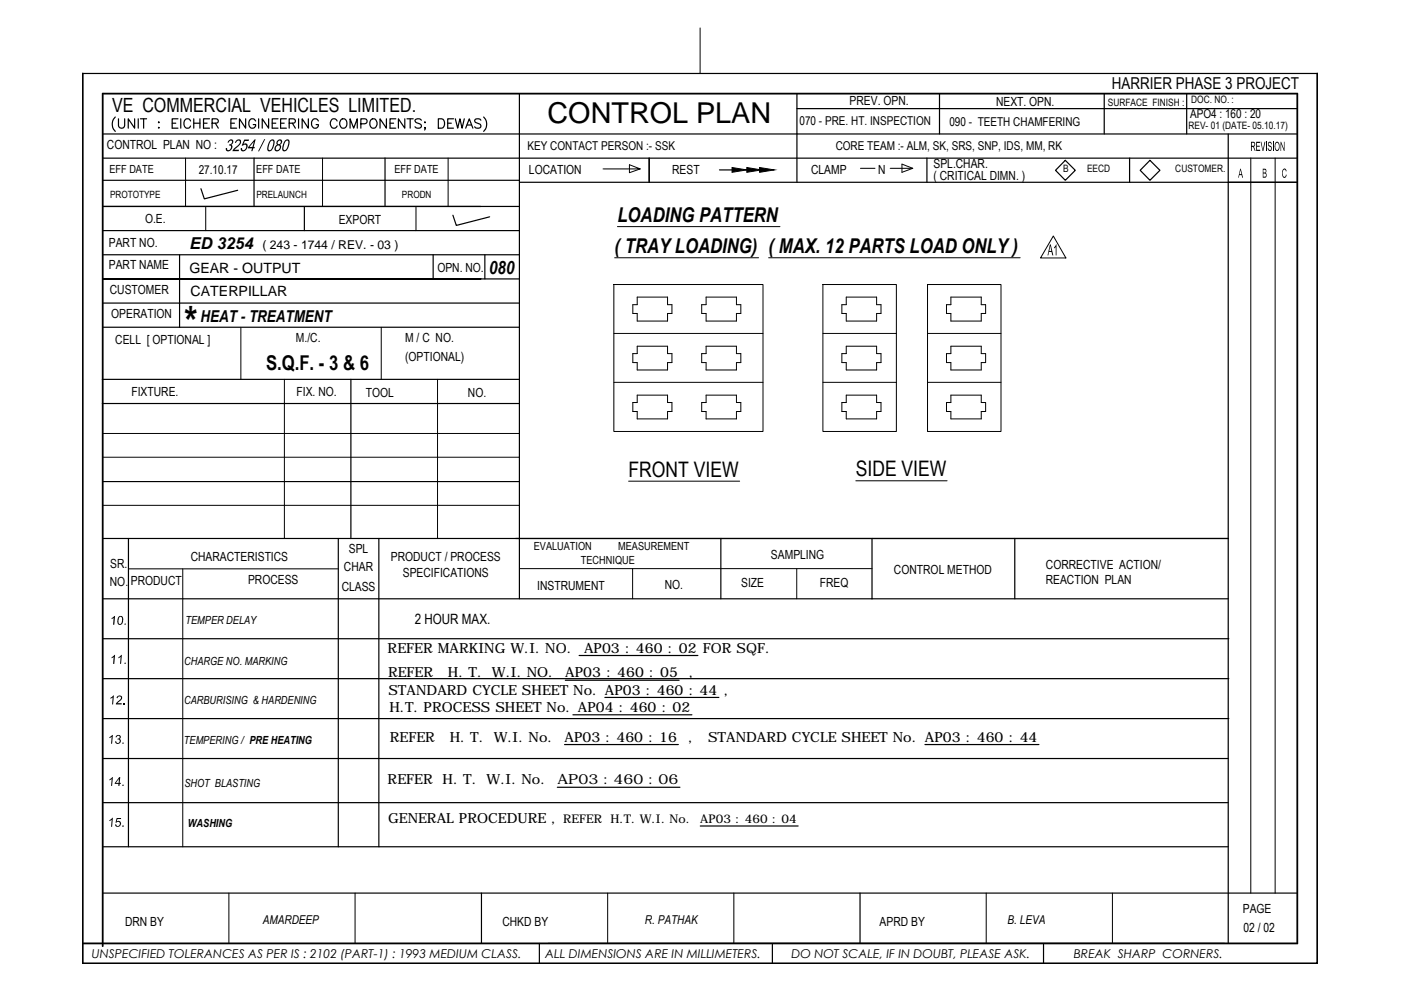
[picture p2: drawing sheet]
<svg xmlns="http://www.w3.org/2000/svg" width="297mm" height="210mm" viewBox="0 0 297 210" stroke-linecap="round" stroke-linejoin="round" font-family="sans-serif">
<!-- layer: TEXT -->
<g fill="#000">
<path d="M266.3 30.1h.8v.2h-.6v.6h.6v.2h-.6v.7h.7v.2h-.9zM267.3 30.1h.1l.4 1.7 .3-1.7h.2l-.4 1.9h-.2zM268.4 30.1h.2v1.9h-.2zM268.9 30.2l.3-.1a.45 .45 0 0 1 .4 .5h-.1l-.2-.3h-.2l-.1 .1a.32 .32 0 0 0 0 .4 .32 .32 0 0 0 .3 .1l.3 .3v.6l-.6 .2-.2-.4v-.2h.1a.34 .34 0 0 0 .3 .4 .34 .34 0 0 0 .4-.4 .34 .34 0 0 0-.4-.3l-.3-.2zM269.9 30.1h.1v1.9h-.1zM271.5 30.1h.1l.6 1.5v-1.5h.1v1.9h-.1l-.6-1.5v1.5h-.1zM272 35.9a.44 .44 0 0 1 .6-.1 .44 .44 0 0 1 .2 .5l-.2 .1-.2-.5-.3 .2-.1 .3v.8a.32 .32 0 0 0 .5 .3 .32 .32 0 0 0 .1-.5l.2 .1-.2 .4a.52 .52 0 0 1-.6 0 .52 .52 0 0 1-.2-.6v-.6z"/>
<path d="M262.9 35.8h.2l.4 1.9h-.1l-.2-.6h-.4l-.1 .6h-.2zM263 36l-.2 .9h.4z"/>
<path d="M265.2 30.1l.8 .1v.7a.2 .2 0 0 0-.2 .2 .2 .2 0 0 0 .2 .2l.2 .7h-.2l-.3-.8h-.3v.8h-.2zM265.4 30.3v.6h.4l.2-.5z"/>
<path d="M267.7 35.8h.6l.2 .2-.1 .7 .2 .5-.3 .5h-.6zM267.9 36v.6h.2a.3 .3 0 0 0 .3-.3 .3 .3 0 0 0-.3-.3zM267.9 36.8v.7h.4l.1-.2-.1-.5z"/>
<path d="M270.4 30.3l.2-.2h.3l.3 .4 .1 .9-.4 .6a.74 .74 0 0 1-.7-1.1zM270.7 30.3l-.3 .4v.6l.3 .5h.2l.2-.3 .1-.7-.2-.4z"/>
</g>
<!-- layer: 0 -->
<g fill="none" stroke="#000" stroke-width=".25">
<path d="M21.8 38.2h88.3M53.9 33.5v10.3M81.6 33.5v10.3M137.6 33.5v5.2M169 28.4v10.3M196.5 33.5v5.2M260.4 38.7h14.7M21.8 48.9h88.3M21.8 43.8h88.3M21.8 54h88.3M38.1 54v15.4M42.6 40l.7 2.2 7.1-1.9"/>
<path d="M64.5 43.8v5.1M91.8 54v5.1M102 59.1h-80.2h88.3M102.8 54v5.1M21.8 69.4h88.3M21.8 64.3h88.3M21.7 85.6h88.4M21.8 114.2h238.6M21.8 127h238.6M21.8 135.4h238.7M122.8 139h25.2M21.8 152.4h238.7"/>
<path d="M21.8 143.9h238.7M119.7 157.9h24.1M119.9 144.2h24.1M121.5 151.6h25.2M128.2 147.9h24.2M196.1 157.9h24.2M21.8 160.8h238.6M21.8 170.2h238.6M21.8 179.5h238.6M118.2 166.9h26M148.5 175.1h20.7M21.8 189.4h253.3"/>
<path d="M102.1 189.4v10.6M182.3 189.4v10.6"/>
</g>
<!-- layer: FORMATE -->
<g fill="none" stroke="#000" stroke-width=".25">
<path d="M17.5 15.6h261.8M110.1 19.9v107.1M169 19.9v8.5M199.2 19.9v8.5M234.1 19.9v8.5M251.6 19.9v8.5M21.8 28.4h253.3M21.8 33.5h88.3M110.3 38.7h164.8M110.3 33.5h164.8M152.5 36h3.3M169 23h106.1"/>
<path d="M225.9 34l2.1 2.1-2.1 2.1-2.1-2.1zM239.5 33.5v5.2M243.8 34l2.1 2.1-2.1 2.1-2.1-2.1zM260.4 28.4v171.6M21.7 80.4h88.4M74.4 80.4v33.8M27.2 114.2v65.3M71.7 114.2v65.3M80.3 114.2v65.3M152.8 114.2v12.8M184.9 114.2v12.8M215.2 114.2v12.8"/>
<path d="M114.4 200v4.3M116.2 200h143.5M163.8 200v4.3M221.2 200v4.3"/>
</g>
<!-- layer: TEXT -->
<path d="M127.9 35.8h7.8l-2.3-.9v1.7l2.3-.8M182.4 35.7h3.1M188.7 35.7h4.8M191.2 34.8l2.3 .9-2.3 .8z" fill="none" stroke="#000" stroke-width=".21"/>
<!-- layer: Dim -->
<g fill="none" stroke="#000" stroke-width=".21">
<path d="M148.4 5.9v9.7M39.3 33.5v10.3M68.4 33.5v10.3M95 33.5v10.3M265.2 33.5v155.9M270.4 33.5v155.9M130.3 54.7h30.5M130.9 48h34.5M163 54.7h53.3M51.1 69.4v11M80.8 69.4v11M130.1 60.3h31.7v31.2h-31.7z"/>
<path d="M130.1 70.7h31.7M135.1 63h6.4v1.6h1v1.9h-1v1.6h-6.4v-1.6h-.9v-1.9h.9zM135.1 73.4h6.4v1.6h1v1.9h-1v1.5h-6.4v-1.5h-.9v-1.9h.9zM149.7 63h6.4v1.6h1v1.9h-1v1.6h-6.4v-1.6h-.9v-1.9h.9zM149.7 73.4h6.4v1.6h1v1.9h-1v1.5h-6.4v-1.5h-.9v-1.9h.9zM174.5 60.3h15.5v31.2h-15.5zM174.5 70.7h15.5M179.4 63h6.5v1.6h.9v1.9h-.9v1.6h-6.5v-1.6h-.9v-1.9h.9zM179.4 73.4h6.5v1.6h.9v1.9h-.9v1.5h-6.5v-1.5h-.9v-1.9h.9zM196.7 60.3h15.5v31.2h-15.5zM196.7 70.7h15.5M201.6 63h6.4v1.6h1v1.9h-1v1.6h-6.4v-1.6h-.9v-1.9h.9z"/>
<path d="M201.6 73.4h6.4v1.6h1v1.9h-1v1.5h-6.4v-1.5h-.9v-1.9h.9zM21.8 91.9h88.3M21.8 96.9h88.3M60.3 80.4v33.8M92.8 80.4v33.8M130.1 81.1h31.7M135.1 83.8h6.4v1.5h1v1.9h-1v1.6h-6.4v-1.6h-.9v-1.9h.9zM149.7 83.8h6.4v1.5h1v1.9h-1v1.6h-6.4v-1.6h-.9v-1.9h.9zM174.5 81.1h15.5M179.4 83.8h6.5v1.5h.9v1.9h-.9v1.6h-6.5v-1.6h-.9v-1.9h.9zM196.7 81.1h15.5M201.6 83.8h6.4v1.5h1v1.9h-1v1.6h-6.4v-1.6h-.9v-1.9h.9z"/>
<path d="M21.8 102.1h88.3M21.8 107.1h88.3M21.8 114.2h88.3M133.3 102h23.5M181.5 101.9h19.3M27.2 120.6h44.5M38.7 120.6v58.9M110.1 120.6h74.8M134.1 120.6v6.4M168.9 120.6v6.4M48.5 189.4v10.6M75.3 189.4v10.6"/>
<path d="M128.8 189.4v10.6M155.6 189.4v10.6M209.1 189.4v10.6M235.9 189.4v10.6"/>
</g>
<!-- layer: FORMATE -->
<path d="M17.5 15.6v188.7h261.8v-188.7M17.5 200h257.6v-180.1h-253.3v180.7" fill="none" stroke="#000" stroke-width=".38"/>
<path d="M155.2 35.5l3.1 .5-3.1 .5zM158.3 35.5l3.1 .5-3.1 .5zM161.1 35.5l3.1 .5-3.1 .5z" fill="#000" stroke="#000" stroke-width=".21"/>
<!-- layer: TEXT2 -->
<g fill="none" stroke="#000" stroke-width=".25">
<path d="M24.4 24.8a2.12 2.12 0 0 0 0 3.1M25.1 25.2v1.4a.67 .67 0 0 0 .7 .6 .67 .67 0 0 0 .6-.6v-1.4M28.5 25.2v2l-1.3-2v2M29.3 25.2v2M29.8 25.2h1.3M30.5 25.2v2M33.6 26h.2zM33.6 27.1h.2zM36.5 26.1h.8M37.7 25.2h-1.2v2h1.2M38.3 25.2v2M40.4 25.7a.72 .72 0 0 0-.8-.5 .72 .72 0 0 0-.6 .8 .88 .88 0 0 0 .2 .9 .88 .88 0 0 0 .9 .2l.3-.4"/>
<path d="M41.1 26.1h1.3M41.1 25.2v2M42.4 25.2v2M43.2 26.1h.7M44.4 25.2h-1.2v2h1.2M45 26.1l1.1-.1 .2-.4-.2-.3-1.1-.1v2M45.6 26.1l.7 1.1M49 26.1h.7M50.2 25.2h-1.2v2h1.2M52.1 25.2v2l-1.3-2v2M54.2 25.7a.74 .74 0 0 0-.8-.5 .74 .74 0 0 0-.6 .8 .88 .88 0 0 0 .2 .9 .88 .88 0 0 0 .9 .2l.3-.4v-.3h-.5M54.8 25.2v2"/>
<path d="M57 25.2v2l-1.4-2v2M57.7 26.1h.8M58.9 25.2h-1.2v2h1.2M59.5 26.1h.8M60.7 25.2h-1.2v2h1.2M61.3 26.1l1.2-.1 .1-.4-.1-.3-1.2-.1v2M62 26.1l.6 1.1M63.3 25.2v2M65.4 25.2v2l-1.3-2v2M67.5 25.7a.74 .74 0 0 0-.9-.5 .74 .74 0 0 0-.5 .8 .83 .83 0 0 0 .2 1 .83 .83 0 0 0 1.1-.1l.1-.5h-.5M71.5 25.7a.74 .74 0 0 0-.9-.5 .74 .74 0 0 0-.6 .8v.4a.74 .74 0 0 0 .6 .8 .74 .74 0 0 0 .9-.5M72.4 25.3a.96 .96 0 0 1 1.1 .4 .96 .96 0 0 1-.1 1.2 .75 .75 0 0 1-.9 .3 .75 .75 0 0 1-.5-.8v-.4z"/>
<path d="M74.2 27.2v-2l.8 2 .7-2v2M76.5 26.2h.9l.4-.3a.53 .53 0 0 0-.4-.7h-.9v2M78.6 25.5a.75 .75 0 0 1 .8-.3 .75 .75 0 0 1 .5 .8v.4a.76 .76 0 0 1-.7 .8 .76 .76 0 0 1-.8-.8zM81.9 25.2v2l-1.3-2v2M82.7 26.1h.8M83.9 25.2h-1.2v2h1.2M85.8 25.2v2l-1.3-2v2M86.3 25.2h1.3M87 25.2v2M89.3 25.5a.77 .77 0 0 0-1.3 .2l.2 .3 .8 .2a.48 .48 0 0 1 .3 .7 .87 .87 0 0 1-1.3 0M90 26h.2zM90.2 27.1h-.2h.2l-.2 .5"/>
<path d="M92.9 25.2h.7a1.08 1.08 0 0 1 .7 1 1.08 1.08 0 0 1-.7 1h-.7zM94.9 26.1h.8M96.2 25.2h-1.3v2h1.3M96.5 25.2l.5 2 .5-2 .5 2 .4-2M98.7 27.2l.8-2 .8 2M99 26.5h1M102 25.5a.73 .73 0 0 0-.8-.3 .73 .73 0 0 0-.6 .5l.2 .3 .8 .2a.47 .47 0 0 1 .4 .4 .47 .47 0 0 1-.2 .5 .91 .91 0 0 1-1.2-.2M102.5 24.8a2.12 2.12 0 0 1 0 3.1M96 45.6l.7 2.2 7.1-1.8"/>
</g>
<!-- layer: 0 -->
<g fill="#000">
<path d="M48.5 29.8l.4-.3 .4 .1 .2 .2-.2 .7a.24 .24 0 0 0-.2 .2 .24 .24 0 0 0 .1 .2v.7l-.5 .4-.5 .1-.3-.2v-.4l.2-.1a.41 .41 0 0 0 .5 .5 .41 .41 0 0 0 .4-.5 .34 .34 0 0 0-.1-.5 .34 .34 0 0 0-.4 0l.1-.3h.3l.2-.3a.33 .33 0 0 0-.2-.5 .33 .33 0 0 0-.4 .3v.2l-.3-.1zM50 29.8l.5-.3h.3l.3 .3v.5l-.2 .4-1.2 1 1 .1-.1 .2h-1.4l.3-.5 .9-.6 .5-.7a.41 .41 0 0 0-.5-.4 .41 .41 0 0 0-.3 .5h-.3zM51.8 29.6h1l-.1 .3h-.8l-.3 .7 .3-.2 .4 .1 .2 .6-.3 .7-.5 .3-.5-.1-.2-.5 .3-.1v.1a.43 .43 0 0 0 .5 .3 .43 .43 0 0 0 .4-.5v-.5l-.1-.1-.9 .2zM56 29.5h.2l-1.3 2.6h-.2zM23.7 131l.7-.4-.2 1.9h-.2l.1-1.5-.5 .3zM26.4 132.2h.3l-.1 .3h-.2zM23.2 156.3l.7-.5-.1 1.9h-.2l.1-1.5-.5 .3zM23.4 147.9l.7-.5-.1 2h-.2l.1-1.5-.5 .3zM23.7 139.3l.7-.4-.2 1.9h-.2l.1-1.5-.5 .3zM24.6 156.1l.3-.3 .5 .1 .2 .4-.3 .4a.58 .58 0 0 1 0 .9 .58 .58 0 0 1-.9-.4h.3a.36 .36 0 0 0 .4 .3 .36 .36 0 0 0 .3-.4 .36 .36 0 0 0-.5-.3v-.2l.4-.1v-.3a.31 .31 0 0 0-.3-.2 .31 .31 0 0 0-.3 .3h-.2zM25.1 139.3l.7-.4-.1 1.9h-.2l.1-1.5-.5 .3zM24.8 147.7l.5-.3 .5 .3v.6l-.9 .8h.9v.3h-1.2l.1-.5 .9-.7a.35 .35 0 0 0-.2-.6 .35 .35 0 0 0-.5 .4h-.2z"/>
<path d="M26 157.4h.2v.3h-.3zM26.2 149.1h.2v.3h-.2zM26.4 140.5h.3l-.1 .3h-.2zM23.2 165.2l.7-.4-.1 1.8h-.2l.1-1.4-.4 .2h-.1zM23.2 173.9l.7-.5-.1 1.9h-.2l.1-1.5-.5 .3zM24.7 173.4h1v.3h-.8l-.2 .5 .3-.2 .4 .1 .3 .6-.4 .6h-.6l-.2-.2-.1-.3h.3l.1 .3h.3l.2-.1 .1-.4a.39 .39 0 0 0-.3-.4 .39 .39 0 0 0-.4 .2h-.2zM26 166.4h.2v.2h-.3zM26 175h.2v.3h-.3z"/>
<path d="M54 29.5h.2l-.4 1.7h.2l-.1 .3h-.2l-.2 .5h-.2l.1-.5h-.9l.1-.3zM53.8 30.1l-.9 1.1h.6z"/>
<path d="M57.2 29.9l.3-.3 .4-.1 .3 .3v.6l-.4 1.3-.4 .3-.4 .1-.3-.2v-.6zM57.5 29.8l-.3 .6-.3 1a.36 .36 0 0 0 .4 .4 .36 .36 0 0 0 .3-.4l.4-1a.36 .36 0 0 0-.1-.5 .36 .36 0 0 0-.4-.1z"/>
<path d="M58.8 29.8l.5-.3a.6 .6 0 0 1 .5 .6 .6 .6 0 0 1-.4 .6l.2 .4-.2 .7-.5 .3-.6-.1-.1-.5 .2-.6 .4-.2-.2-.2zM59.1 29.9l-.1 .1a.34 .34 0 0 0 .2 .6 .34 .34 0 0 0 .3-.5 .27 .27 0 0 0-.1-.3 .27 .27 0 0 0-.3 .1zM58.8 30.9l-.3 .5a.43 .43 0 0 0 .5 .4 .43 .43 0 0 0 .3-.5 .35 .35 0 0 0-.1-.4 .35 .35 0 0 0-.4 0z"/>
<path d="M60.3 29.9l.4-.3 .4-.1 .3 .4v.5l-.5 1.3-.3 .3-.5 .1-.2-.2-.1-.6zM60.7 29.8l-.4 .6-.2 1.1a.36 .36 0 0 0 .4 .3 .36 .36 0 0 0 .3-.4l.3-1a.36 .36 0 0 0 0-.5 .36 .36 0 0 0-.4-.1z"/>
<path d="M25.1 130.8l.7-.2 .3 .3v.9l-.4 .7h-.5l-.3-.4v-.8zM25.3 130.9l-.2 .5 .1 .7a.43 .43 0 0 0 .5 .1 .43 .43 0 0 0 .2-.6l-.1-.6a.3 .3 0 0 0-.2-.2 .3 .3 0 0 0-.3 .1z"/>
<path d="M25.3 164.8h.2l-.1 1.2h.2v.2h-.2l-.1 .4h-.2v-.4h-.8zM25.2 165.1l-.6 .9h.6z"/>
</g>
<!-- layer: FORMATE LINE -->
<path d="M43.6 43.8v5.1M88.2 43.8v5.1" fill="none" stroke="#000" stroke-width=".21"/>
<!-- layer: FORMATE TEXT -->
<g fill="#000">
<path d="M223.9 51.9l.1-.1v2.3h-.2v-1.8l-.3 .4v-.3z"/>
<path d="M222.6 51.8h.2l.5 2.3h-.2l-.2-.7h-.5l-.1 .7h-.2zM222.7 52.1l-.2 1.1h.4z"/>
</g>
<!-- layer: HECHING -->
<path d="M223.3 50l2.7 4.7h-5.4z" fill="none" stroke="#000" stroke-width=".21"/>
<text font-size="8.7" x="39.1" y="71.3">*</text>
<text font-size="6.1" x="116.1" y="26.2">CONTROL PLAN</text>
<g font-size="4.5">
<text x="133.3" y="101.1">FRONT VIEW</text>
<text x="181.5" y="101">SIDE VIEW</text>
</g>
<g font-size="4.3">
<text x="130.9" y="47.1">LOADING PATTERN</text>
<text x="130.3" y="53.7">( TRAY LOADING) ( MAX. 12 PARTS LOAD ONLY )</text>
<text x="56.4" y="78.4">S.Q.F. - 3 &amp; 6</text>
</g>
<text font-size="4.1" x="23.8" y="23.8">VE COMMERCIAL VEHICLES LIMITED.</text>
<text font-size="3.9" x="103.7" y="58">080</text>
<g font-size="3.5">
<text x="235.7" y="18.9">HARRIER PHASE 3 PROJECT</text>
<text x="40.2" y="52.9">ED 3254</text>
<text x="42.5" y="68.3">HEAT - TREATMENT</text>
</g>
<g font-size="3">
<text x="40.1" y="57.8">GEAR - OUTPUT</text>
<text x="40.4" y="62.7">CATERPILLAR</text>
<text x="87.9" y="132.2">2 HOUR MAX.</text>
<text x="82.2" y="138.4">REFER MARKING W.I. NO.</text>
<text x="82.3" y="143.6">REFER</text>
<text x="95" y="143.6">H. T.</text>
<text x="104.3" y="143.6">W.I. NO.</text>
<text x="119.9" y="143.6">AP03 : 460 : 05</text>
<text x="123.8" y="138.4">AP03 : 460 : 02 FOR SQF.</text>
<text x="146.1" y="143.6">,</text>
<text x="82.4" y="147.3">STANDARD CYCLE SHEET No. AP03 : 460 : 44 ,</text>
<text x="82.6" y="151">H.T. PROCESS SHEET No. AP04 : 460 : 02</text>
<text x="82.6" y="157.3">REFER</text>
<text x="95.3" y="157.3">H. T.</text>
<text x="104.7" y="157.3">W.I. No.</text>
<text x="119.7" y="157.3">AP03 : 460 : 16</text>
<text x="145.9" y="157.3">,</text>
<text x="150.1" y="157.3">STANDARD CYCLE SHEET No. AP03 : 460 : 44</text>
<text x="82.2" y="166.3">REFER</text>
<text x="93.8" y="166.3">H. T.</text>
<text x="103.2" y="166.3">W.I. No.</text>
<text x="118.2" y="166.3">AP03 : 460 : 06</text>
<text x="82.3" y="174.6">GENERAL PROCEDURE ,</text>
</g>
<g font-size="2.7">
<text x="180.1" y="22.4">PREV. OPN.</text>
<text x="211.2" y="22.5">NEXT. OPN.</text>
<text x="22.7" y="31.5">CONTROL PLAN NO :</text>
<text x="197.9" y="35.7">SPL.CHAR.</text>
<text x="112.2" y="36.8">LOCATION</text>
<text x="142.5" y="36.8">REST</text>
<text x="172" y="36.8">CLAMP</text>
<text x="186.2" y="36.8">N</text>
<text x="197.9" y="38.1">( CRITICAL DIMN. )</text>
<text x="30.7" y="47.2">O.E.</text>
<text x="71.8" y="47.5">EXPORT</text>
<text x="23.1" y="52.4">PART NO.</text>
<text x="23.1" y="57">PART NAME</text>
<text x="92.7" y="57.6">OPN. NO.</text>
<text x="23.3" y="62.3">CUSTOMER</text>
<text x="23.6" y="67.4">OPERATION</text>
<text x="24.4" y="72.9">CELL [ OPTIONAL ]</text>
<text x="62.8" y="72.4">M./C.</text>
<text x="85.9" y="72.5">M / C NO.</text>
<text x="85.9" y="76.5">(OPTIONAL)</text>
<text x="27.9" y="83.9">FIXTURE.</text>
<text x="62.9" y="83.9">FIX. NO.</text>
<text x="77.6" y="84.1">TOOL</text>
<text x="99.2" y="84.1">NO.</text>
<text x="40.4" y="118.9">CHARACTERISTICS</text>
<text x="74" y="117.2">SPL</text>
<text x="82.9" y="118.9">PRODUCT / PROCESS</text>
<text x="163.5" y="118.6">SAMPLING</text>
<text x="23.3" y="124.3">NO.</text>
<text x="23.4" y="120.4">SR.</text>
<text x="27.7" y="124.1">PRODUCT</text>
<text x="52.6" y="123.8">PROCESS</text>
<text x="72.4" y="125.3">CLASS</text>
<text x="72.9" y="121.2">CHAR</text>
<text x="85.4" y="122.4">SPECIFICATIONS</text>
<text x="113.9" y="125.1">INSTRUMENT</text>
<text x="140.9" y="124.8">NO.</text>
<text x="157.2" y="124.5">SIZE</text>
<text x="173.8" y="124.4">FREQ</text>
<text x="189.5" y="121.8">CONTROL METHOD</text>
<text x="221.7" y="123.8">REACTION PLAN</text>
<text x="221.8" y="120.6">CORRECTIVE ACTION/</text>
<text x="26.5" y="196.4">DRN BY</text>
<text x="106.5" y="196.4">CHKD BY</text>
<text x="186.5" y="196.4">APRD BY</text>
<text x="263.5" y="193.5">PAGE</text>
<text x="263.6" y="197.5">02 / 02</text>
</g>
<g font-size="2.6">
<text x="169.5" y="26.6">070 - PRE. HT. INSPECTION</text>
<text x="201.3" y="26.6">090 - TEETH CHAMFERING</text>
<text x="252.3" y="25.1">APO4 : 160 : 20</text>
<text x="111.8" y="31.8">KEY CONTACT PERSON :- SSK</text>
<text x="177.2" y="31.8">CORE TEAM :- ALM, SK, SRS, SNP, IDS, MM, RK</text>
<text x="42.1" y="36.8">27.10.17</text>
<text x="55.6" y="52.9">( 243 - 1744 / REV. - 03 )</text>
<text x="55.7" y="196">AMARDEEP</text>
<text x="136.8" y="196">R. PATHAK</text>
<text x="213.6" y="196">B. LEVA</text>
<text x="19.5" y="203.2">UNSPECIFIED TOLERANCES AS PER IS : 2102 (PART-1) : 1993 MEDIUM CLASS.</text>
<text x="115.6" y="203.2">ALL DIMENSIONS ARE IN MILLIMETERS.</text>
<text x="167.8" y="203.2">DO NOT SCALE, IF IN DOUBT, PLEASE ASK.</text>
<text x="227.7" y="203.2">BREAK SHARP CORNERS.</text>
</g>
<g font-size="2.5">
<text x="119.4" y="174.6">REFER</text>
<text x="129.4" y="174.6">H.T. W.I. No.</text>
<text x="148.5" y="174.6">AP03 : 460 : 04</text>
</g>
<g font-size="2.4">
<text x="23.2" y="36.6">EFF DATE</text>
<text x="54.3" y="36.6">EFF DATE</text>
<text x="83.6" y="36.6">EFF DATE</text>
<text x="113.2" y="116.6">EVALUATION</text>
<text x="123.2" y="119.5">TECHNIQUE</text>
<text x="131.1" y="116.6">MEASUREMENT</text>
<text x="39.3" y="132.3">TEMPER DELAY</text>
<text x="39" y="141">CHARGE NO. MARKING</text>
<text x="39" y="149.4">CARBURISING &amp; HARDENING</text>
<text x="39" y="157.7">TEMPERING / PRE HEATING</text>
<text x="39.1" y="166.9">SHOT BLASTING</text>
<text x="39.8" y="175.4">WASHING</text>
</g>
<g font-size="2.2">
<text x="234.9" y="22.4">SURFACE FINISH :</text>
<text x="252.6" y="21.8">DOC. NO. :</text>
<text x="252" y="27.4">REV- 01 (DATE- 05.10.17)</text>
<text x="225.4" y="36.5">B</text>
<text x="230.5" y="36.5">EECD</text>
<text x="249.2" y="36.5">CUSTOMER.</text>
</g>
<g font-size="2.1">
<text x="23.3" y="42">PROTOTYPE</text>
<text x="54.4" y="42">PRELAUNCH</text>
<text x="85.2" y="42">PRODN</text>
</g>
</svg>
